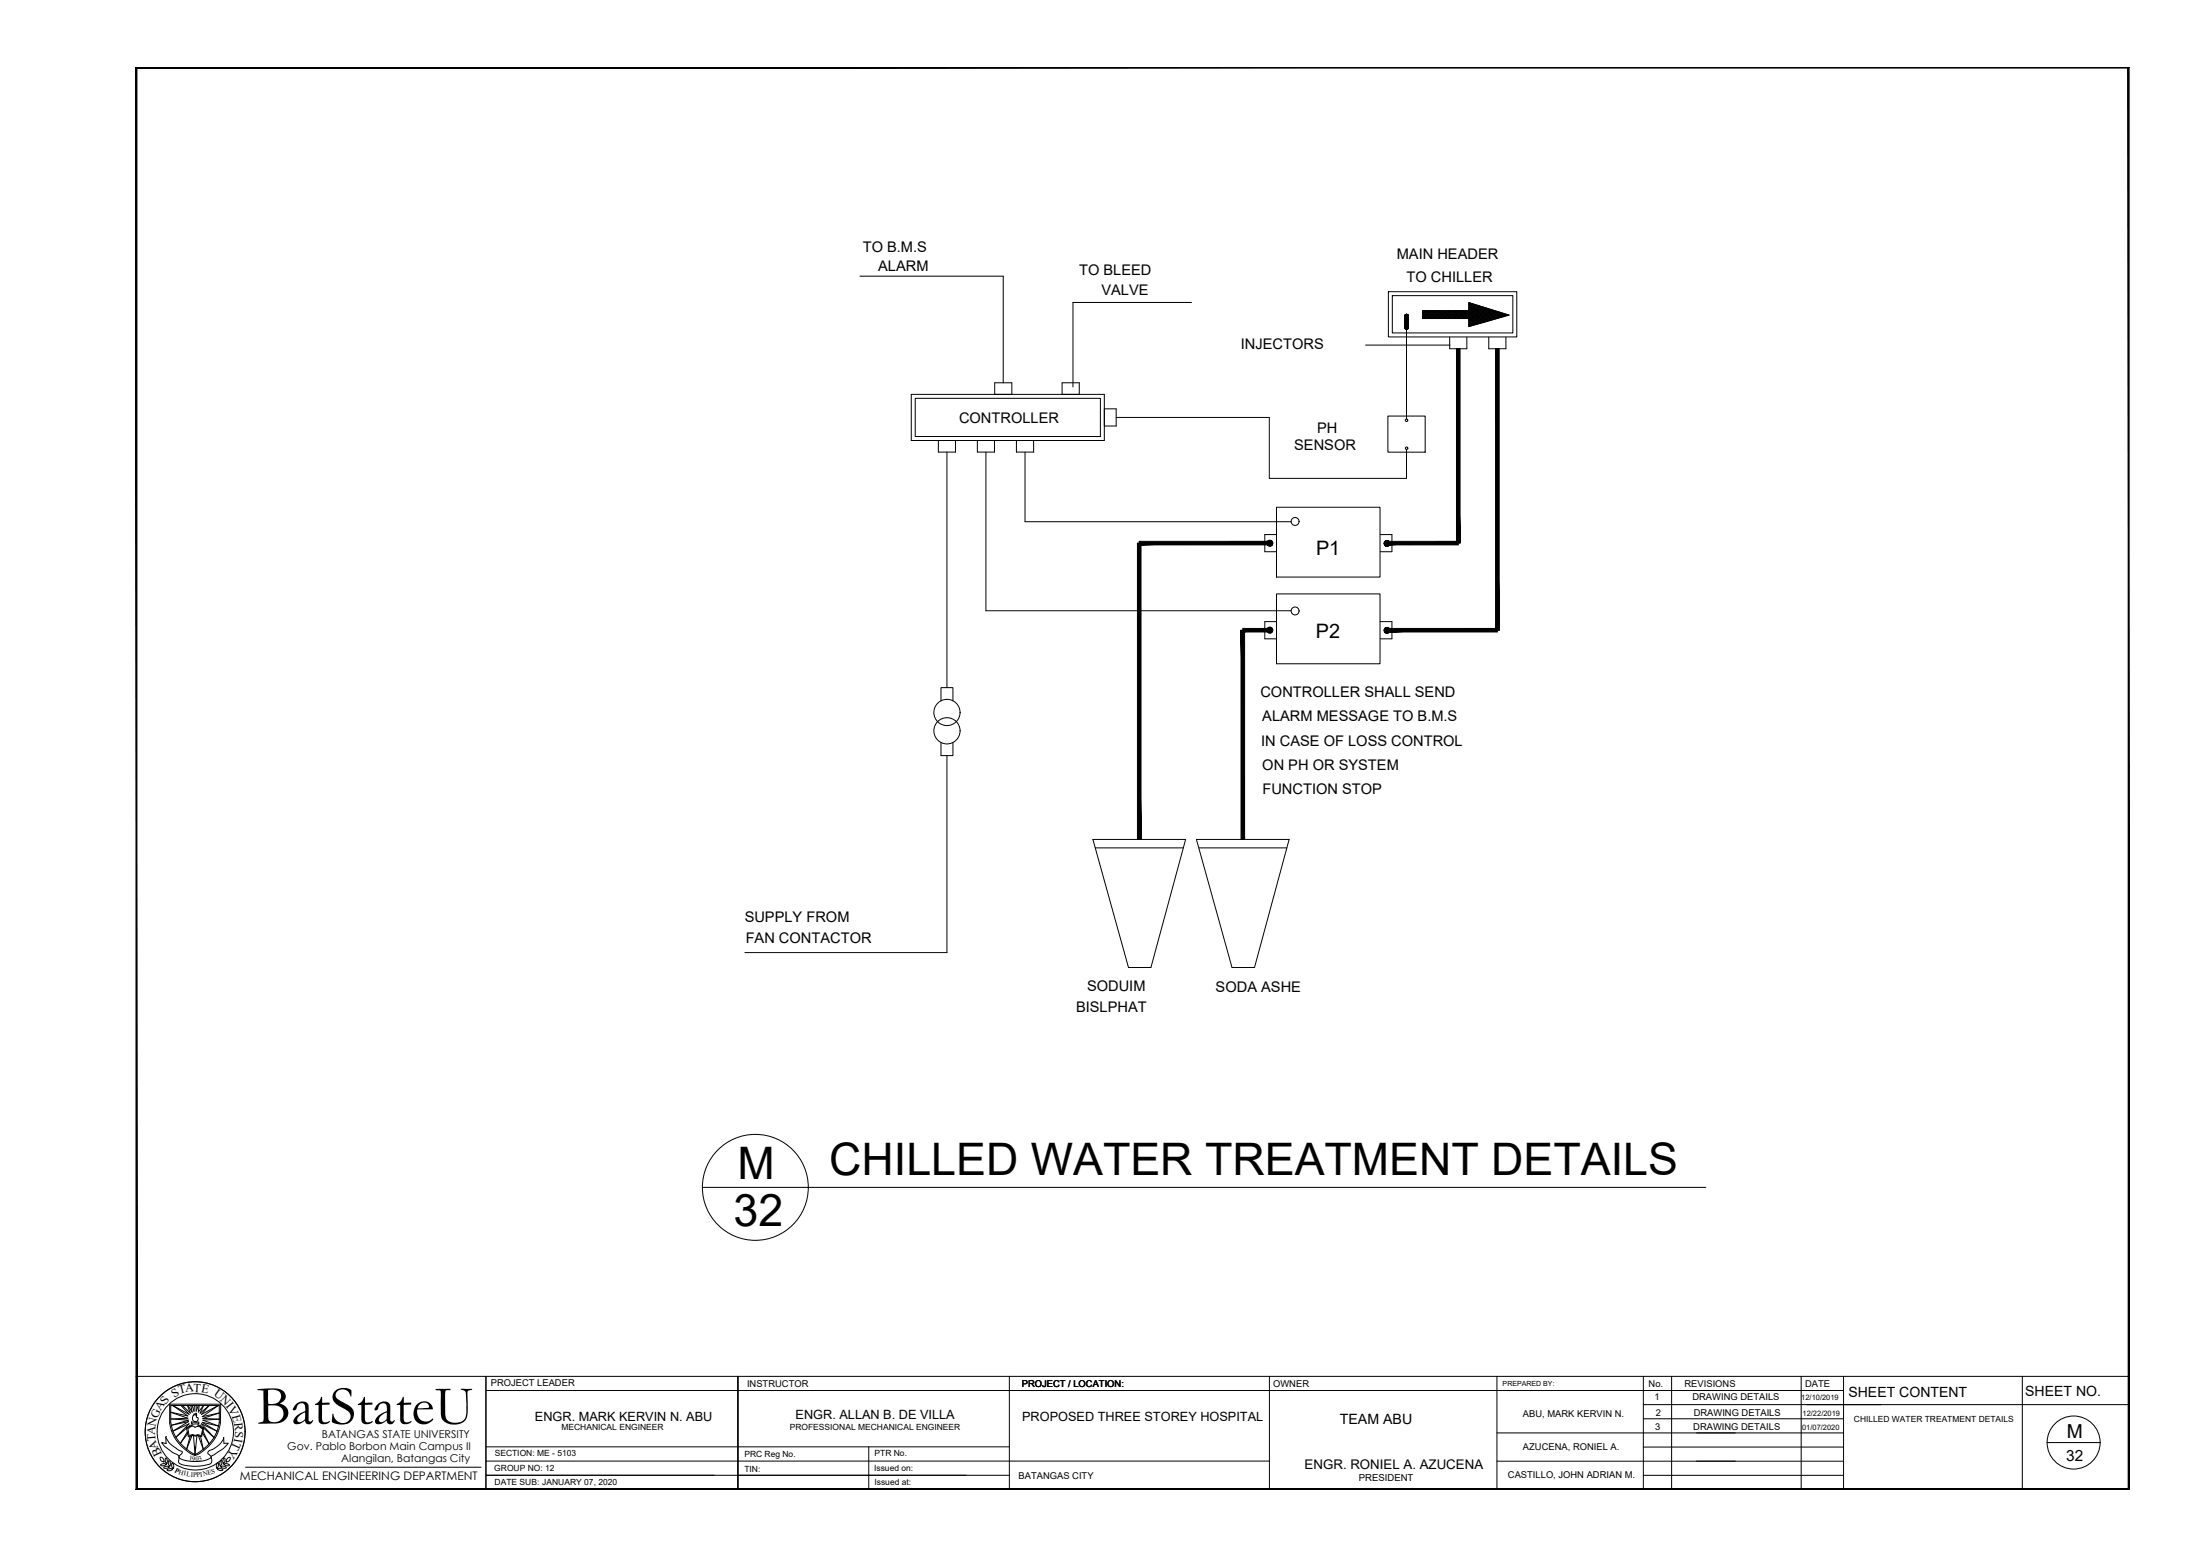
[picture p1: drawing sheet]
<svg xmlns="http://www.w3.org/2000/svg" width="420mm" height="297mm" viewBox="0 0 420 297" stroke-linecap="round" stroke-linejoin="round" font-family="sans-serif">
<!-- layer: 0 -->
<g fill="none" stroke="#000" stroke-width=".19">
<path d="M164.2 52.7h27.4v20.4M227.6 57.7h-22.7v16.2M265.2 55.7h24.5v8.6h-24.5zM265.9 56.4h23v7.2h-23zM271.7 59.6l.2-.3 1.5 1.5M271.7 59.3v1.5h8.8l2.3-2.3 2.5 2.5M271.7 59.3l1.4 1.5M271.7 59.6l1.2 1.2M271.7 59.3h8.8l2.4 2.4M271.7 59.3h.1M272.1 59.3l1.5 1.5M272.2 59.3l-.5 .5 1 1"/>
<path d="M272.4 59.3l1.5 1.5M272.4 59.3l-.7 .7M272.8 59.3l1.5 1.5M272.9 59.3l-1.2 1.2 .2 .3M273.1 59.3l1.5 1.5M273.1 59.3l-1.4 1.5M273.3 59.3l1.5 1.5M273.4 59.3l-1.5 1.5M273.6 59.3l1.5 1.5M273.6 59.3l-1.5 1.5M273.8 59.3l1.5 1.5M273.9 59.3l-1.5 1.5"/>
<path d="M274 59.3l1.5 1.5M274.1 59.3l-1.5 1.5M274.3 59.3l1.5 1.5M274.3 59.3l-1.5 1.5M274.5 59.3l1.5 1.5M274.6 59.3l-1.5 1.5M274.8 59.3l1.5 1.5M274.8 59.3l-1.5 1.5M275 59.3l1.5 1.5M275.1 59.3l-1.6 1.5M275.2 59.3l1.5 1.5M275.3 59.3l-1.5 1.5"/>
<path d="M275.5 59.3l1.5 1.5M275.5 59.3l-1.5 1.5M275.7 59.3l1.5 1.5M275.8 59.3l-1.5 1.5M276 59.3l1.5 1.5M276 59.3l-1.5 1.5M276.2 59.3l1.5 1.5M276.3 59.3l-1.5 1.5M276.4 59.3l1.6 1.5M276.5 59.3l-1.5 1.5M276.7 59.3l1.5 1.5M276.7 59.3l-1.5 1.5"/>
<path d="M276.9 59.3l1.5 1.5M277 59.3l-1.5 1.5M277.2 59.3l1.5 1.5M277.2 59.3l-1.5 1.5M277.4 59.3l1.5 1.5M277.5 59.3l-1.6 1.5M277.6 59.3l1.5 1.5M277.7 59.3l-1.5 1.5M277.9 59.3l1.5 1.5M277.9 59.3l-1.5 1.5M278.1 59.3l1.5 1.5M278.2 59.3l-1.5 1.5"/>
<path d="M278.4 59.3l1.5 1.5M278.4 59.3l-1.5 1.5M278.6 59.3l1.5 1.5M278.7 59.3l-1.5 1.5M278.8 59.3l1.6 1.5M278.9 59.3l-1.5 1.5M279.1 59.3l2.7 2.7M279.1 59.3l-1.5 1.5M279.3 59.3l2.7 2.6M279.4 59.3l-1.5 1.5M279.6 59.3l2.5 2.6M279.6 59.3l-1.5 1.5"/>
<path d="M280 59.3l2.5 2.5M280.1 59.3l-1.5 1.5M280.3 59.3l2.4 2.4M280.3 59.3l-1.5 1.5M280.5 57.8l7.7 2.4-7.7 2.1zM280.5 59l2.6 2.6 2.3-2.3M280.5 58.8l2.8 2.8M280.5 58.6l3 2.9M280.5 58.3l3.1 3.2M280.5 58.1l3.3 3.3M280.5 57.8l3.5 3.5M280.6 57.8l-.1 .1"/>
<path d="M280.7 57.8l3.5 3.5M280.8 57.9l-.3 .3M281 57.9l-.5 .5M281.1 57.9l3.3 3.3M281.2 58l-.7 .6M281.4 58l-.9 .9M281.4 58.1l3.2 3.1M281.5 58.1l-1 1M281.7 58.1l-2.6 2.7M281.8 58.2l3 2.9 1.5-1.5 .9 .8M281.9 58.2l-2.6 2.6M282.1 58.3l-2.5 2.5"/>
<path d="M282.1 58.3l2.8 2.8M282.3 58.3l-2.5 2.5M282.5 58.4l-2.5 2.4M282.5 58.4l2.6 2.6M282.6 58.4l-2.3 2.4M283 58.5l-2.5 2.6M283.4 58.7l-2.9 2.8M283.5 58.7l2.2 2.2M283.6 58.7l-3.1 3.1M283.7 58.8l-3.2 3.2M283.9 58.8l2 2M283.9 58.8l-3.4 3.5"/>
<path d="M284.1 58.9l-3.4 3.4M284.2 58.9l1.9 1.8 1-.9M284.3 58.9l-3.2 3.3M284.5 59l-3.1 3.1-.9-.9M284.6 59l1.7 1.7M284.7 59.1l-3 2.9M284.9 59.1l-2.8 2.8M284.9 59.1l1.5 1.5 .8-.7M285 59.2l-2.6 2.6M285.2 59.2l-2.5 2.5M285.3 59.2l1.3 1.4M285.6 59.3l-2.2 2.2"/>
<path d="M285.6 59.4l1.2 1.1M285.8 59.4l-2.1 2M286 59.5l-1.9 1.8M286 59.5l1 1M286.1 59.5l-1.7 1.7M286.5 59.6l-1.4 1.4M286.9 59.7l-1.1 1.1M287 59.8l.6 .5M287.4 59.9l.4 .4M287.4 59.9l-.6 .7M287.6 60l-.5 .5M174 75.3h36.9v8.8h-36.9z"/>
<path d="M174.8 76h35.4v7.3h-35.4zM190 75.3v-2.2h3.2v2.2M202.8 75.3v-2.2h3.3v2.2M211 78h2.2v3.3h-2.2M213.2 79.7h29.2v11.6h26.2v-5.5M260.8 65.9h16.1M265.1 79.4h7.1v6.9h-7.1zM268.3 60.3a.31 .31 0 0 1 .3-.3 .31 .31 0 0 1 .3 .3M268.3 61.7l.6 .6-.5 .5 .5-.6M268.3 60.3v2.3M268.3 60.4l.6 .7-.6 .6M268.3 60.6l.6 .7-.6 .6"/>
<path d="M268.3 60.9l.6 .7-.6 .6M268.3 61.2l.6 .7-.6 .6M268.3 61.4l.6 .7-.5 .6M268.3 61.5l.6 .6-.5 .6M268.3 61.8l.6 .7-.4 .4-.2-.3M268.3 62.4l.5 .4 .1-.1M268.3 61.1l.6 .6M268.3 61.1l.6 .7M268.3 61.2l.6 .6M268.3 61.3l.6 .6M268.3 61.4l.6 .6M268.3 61.5l.6 .6"/>
<path d="M268.3 61.6l.6 .6M268.3 61.6l.6 .7M268.3 61.7l.6 .7M268.3 61.8l.6 .6M268.3 61.8l.6 .7M268.3 61.9l.6 .6M268.3 62.1l.6 .6M268.3 62.2l.6 .5M268.3 62.2l.6 .6M268.3 62.5l.4 .4M268.3 62.6l.3 .3M268.3 60.9l.6 .7"/>
<path d="M268.3 60.9l.6 .6M268.3 60.7l.6 .6M268.3 60.6l.6 .6M268.3 60.4l.6 .6M268.3 60.3l.6 .6M268.3 62.5a.31 .31 0 0 0 .3 .4 .31 .31 0 0 0 .3-.3M268.3 62.7l.2 .2-.2-.2M268.3 60.2l.6 .7M268.3 60.2l.6 .6-.6 .7M268.4 60.2l.5 .6M268.4 62.7l.1 .1M268.4 60.1l.5 .7"/>
<path d="M268.4 60.1l.5 .6M268.4 60.1l.5 .6-.6 .6M268.5 60.1l.4 .4M268.5 60l-.1 .2 .5 .5M268.5 60l.4 .4-.6 .7M268.5 60l.4 .5M268.5 60l-.2 .2M268.5 60l.4 .4M268.6 60l.3 .4M268.6 62.9v17.1M268.6 60l.3 .3M268.6 60l-.3 .3"/>
<path d="M268.7 60l-.4 .4 .6 .6M268.7 60l.2 .2-.6 .7M268.7 60l-.4 .4M268.7 60l.2 .2-.6 .6 .6 .7-.6 .6M268.7 60l-.4 .5 .5-.5M268.8 60l-.5 .5 .6 .6M268.8 60l-.5 .5 .6 .7M268.8 60.1l.1 .1M268.8 60.1l-.5 .6M268.8 60.1l-.5 .5M268.9 60.2l-.6 .6 .6 .6M268.9 60.2l-.6 .5 .6 .7"/>
<path d="M268.9 62.6l-.2 .3M268.9 62.7l-.2 .2M268.9 62.6l-.3 .3M268.9 60.3v2.3M268.9 61.1l-.6 .7 .6 .6-.4 .4M268.9 61.1l-.6 .6M268.9 61l-.6 .7M268.9 61l-.6 .6M268.9 60.9l-.6 .7M268.9 60.9l-.6 .7 .6 .6M268.9 60.8l-.6 .6M268.9 60.7l-.6 .7 .6 .6"/>
<path d="M268.9 60.6l-.6 .7M268.9 60.6l-.6 .6 .6 .8M268.9 60.6l-.6 .6M268.9 60.5l-.6 .7 .6 .6M268.9 60.5l-.6 .6M268.9 60.4l-.6 .6 .6 .7-.6 .6 .5 .5-.5-.5M268.9 60.3l-.6 .7 .6 .6M268.9 60.3l-.6 .6M268.9 61.2l-.6 .7M268.9 61.2l-.6 .6M268.9 61.3l-.6 .6 .6 .7M268.9 61.3l-.6 .7 .6 .6-.2 .3"/>
<path d="M268.9 61.4l-.6 .7 .6 .6M268.9 61.4l-.6 .6 .6 .6M268.9 61.5l-.6 .6M268.9 61.5l-.6 .7M268.9 61.6l-.6 .7M268.9 61.7l-.6 .6M268.9 61.7l-.6 .7M268.9 61.7l-.6 .7 .5 .4M268.9 61.8l-.6 .6M268.9 61.8l-.6 .7M268.9 61.9l-.6 .6M268.9 61.9l-.6 .7 .3 .3"/>
<path d="M268.9 62l-.6 .6M268.9 62.1l-.5 .6M268.9 62.3l-.5 .5M268.9 62.4l-.4 .4M268.9 60.6l-.5-.5 .5 .5M271.7 60.1l.7 .7M271.7 60.8h.1M272.2 60.8l-.5-.5 .9-1 1.5 1.5M276.9 64.4v2.2h3.2v-2.2M278.4 60.8l1.5-1.5 2.4 2.5M280.5 61l1.1 1M280.5 61.4l.7 .7"/>
<path d="M280.5 61.7l.5 .5M280.5 61.9l.3 .3M280.5 62.2l.1 .1M284.3 64.4v2.2h3.3v-2.2M285.5 60.9l-2.3-2.3-2.7 2.7M287.4 60.4l-.7-.7-1.3 1.2M287.7 60l.2 .2M287.8 60l-.4 .4M288 60.1l-.2 .2M288.1 60.1v.1M288.2 60.1l-.1 .1M179.2 84.1v2.2h3.3v-2.2"/>
<path d="M180.8 86.3v45M186.7 84.1v2.2h3.2v-2.2M188.3 86.3v30.3h58.3M194.1 84.1v2.2h3.3v-2.2M195.8 86.3v13.3h50.8M243.8 96.8h19.8v13.4h-19.8zM243.8 102.1h-2.2v3.2h2.2M243.8 113.4h19.8v13.3h-19.8zM243.8 118.7h-2.2v3.2h2.2M263.6 118.7h2.2v3.2h-2.2M263.6 102.1h2.2v3.2h-2.2M179.7 133.8v-2.5h2.3v2.5"/>
<path d="M179.7 141.7v2.5h2.3v-2.5M180.8 144.2v37.6h-38.5M208.7 160.2h17.7l-6.6 24.5h-4.3zM209.2 161.9h16.8M228.5 160.2h17.7l-6.6 24.5h-4.3zM228.9 161.9h16.9M134.1 226.7h191.7"/>
<circle cx="247.3" cy="99.5" r=".76"/>
<circle cx="268.6" cy="80.2" r=".24"/>
<circle cx="268.6" cy="85.6" r=".24"/>
<circle cx="247.3" cy="116.6" r=".76"/>
<circle cx="180.9" cy="136" r="2.5"/>
<circle cx="180.9" cy="139.5" r="2.5"/>
<circle cx="144.3" cy="226.7" r="10.1"/>
</g>
<g fill="#000" stroke="#000" stroke-width=".19">
<path d="M278.2 66.6l.6 37.1v-37.1zM278.2 66.6l.6 37.1h-.6z"/>
<path d="M285.6 66.6l.7 53.7v-53.7zM285.6 66.6l.7 53.7h-.7z"/>
<path d="M217.6 103.3v.7l25.2-.7zM217.6 104l25.2-.7v.7z"/>
<path d="M217.2 103.7l.7 56.5v-56.5zM217.2 103.7l.7 56.5h-.7z"/>
<path d="M237.4 120v.6l4.8-.6zM237.4 120.6l4.8-.6v.6z"/>
<path d="M242.1 103.4l.4 .3-.5-.1zM242 103.6l.5 .1zM242 103.6l.5 .1h-.5zM242 103.7h.5zM242 103.7h.5l-.5 .1zM242 103.8l.5-.1zM242 103.8l.5-.1-.4 .3z"/>
<path d="M242.1 104l.4-.3-.4 .4zM242.5 103.7l-.4 .4zM242.5 103.7l-.2 .5-.2-.1z"/>
<path d="M242.5 103.7l-.1 .5h-.1zM242.5 103.7l-.1 .5zM242.5 103.7v.5h-.1z"/>
<path d="M242.3 119.8h.1l.1 .5zM242.3 119.8l.2 .5zM242.1 119.9l.2-.1 .2 .5zM242.1 119.9v.1l.4 .3z"/>
<path d="M242.3 103.2h.1l.1 .5zM242.3 103.2l.2 .5zM242.1 103.3l.2-.1 .2 .5zM242.1 103.3v.1l.4 .3z"/>
<path d="M242.5 103.7l.2 .5h-.2zM242.5 103.7l.2 .5zM242.5 103.7l.3 .5h-.1z"/>
<path d="M242.5 103.2h.2l-.2 .5zM242.5 103.2v.5zM242.4 103.2h.1v.5z"/>
<path d="M242.5 103.7l.4 .4-.1 .1zM242.5 103.7l.4 .4zM242.5 103.7l.5 .3-.1 .1zM242.5 103.7l.5 .3zM242.5 103.7l.5 .1v.2z"/>
<path d="M242.8 119.8l.1 .1-.4 .4zM242.8 119.8l-.3 .5zM242.7 119.8h.1l-.3 .5zM242.7 119.8l-.2 .5zM242.5 119.7l.2 .1-.2 .5zM242.5 119.7v.6zM242.4 119.8l.1-.1v.6z"/>
<path d="M242.8 103.2l.1 .1-.4 .4zM242.8 103.2l-.3 .5zM242.7 103.2h.1l-.3 .5z"/>
<path d="M242.5 103.7h.6l-.1 .1zM242.5 103.7h.6z"/>
<path d="M242.5 103.7h.6l-.1-.1zM242.5 103.7l.5-.3v.2zM242.5 103.7l.5-.3zM242.5 103.7l.4-.4 .1 .1z"/>
<path d="M264.4 103.9l.5-.2-.5 .3zM264.4 104l.5-.3zM264.4 104l.5-.2-.4 .3z"/>
<path d="M264.4 103.5l.5 .2-.5-.1zM264.4 103.6l.5 .1zM264.4 103.6l.5 .1h-.5zM264.4 103.7v.2l.5-.2z"/>
<path d="M264.5 104.1l.4-.3-.3 .4zM264.9 103.8l-.3 .4zM264.9 103.8l-.1 .5-.2-.1zM264.9 103.8l-.1 .5h.1z"/>
<path d="M264.5 119.9h.1l.3 .4zM264.5 119.9l.4 .4zM264.5 119.9l.4 .4-.5-.2zM264.4 120.1l.5 .2zM264.4 120.1l.5 .2-.5-.1zM264.4 120.2v.1h.5z"/>
<path d="M264.5 103.4l.1-.1 .3 .4zM264.5 103.4l.4 .3zM264.5 103.4l.4 .3-.5-.2z"/>
<path d="M264.9 103.8l.1 .5h-.1zM264.9 103.8l.1 .5zM264.9 103.8l.3 .4-.2 .1z"/>
<path d="M264.9 119.8h.1l-.1 .5zM264.9 119.8v.5zM264.8 119.8h.1v.5zM264.6 119.9l.3 .4-.1-.5z"/>
<path d="M264.9 103.2h.1l-.1 .5zM264.9 103.2v.5zM264.8 103.2h.1v.5zM264.6 103.3l.3 .4-.1-.5z"/>
<path d="M264.9 103.8l.4 .3-.1 .1zM264.9 103.8l.4 .3zM264.9 103.8l.5 .2-.1 .1z"/>
<path d="M265.2 103.3v.7l13.3-.7zM265.2 104l13.3-.7v.7z"/>
<path d="M265.2 120v.6l20.8-.6zM265.2 120.6l20.8-.6v.6z"/>
<path d="M265.2 103.3l.1 .1-.4 .3zM265.2 103.3l-.3 .4zM265 103.2l.2 .1-.3 .4z"/>
<path d="M264.9 103.8l.5 .1v.1zM264.9 103.7l.5 .2zM264.9 103.7h.5v.2z"/>
<path d="M264.9 103.7h.5v-.1zM264.9 103.7l.5-.2v.1zM264.9 103.7l.5-.2zM264.9 103.7l.4-.3 .1 .1z"/>
<path d="M237 120.3l.7 39.9v-39.9zM237 120.3l.7 39.9h-.7z"/>
<path d="M242.1 120l.4 .3-.5-.2zM242 120.1l.5 .2zM242 120.1l.5 .2h-.5zM242 120.3h.5zM242 120.3h.5l-.5 .1zM242 120.4l.5-.1zM242 120.4l.5-.1-.4 .3zM242.1 120.6v.1l.4-.4z"/>
<path d="M242.1 120.7l.4-.4-.2 .5zM242.5 120.3l-.2 .5zM242.5 120.3l-.1 .5h-.1zM242.5 120.3l-.1 .5zM242.5 120.3v.5h-.1z"/>
<path d="M242.5 120.3l.2 .5h-.2zM242.5 120.3l.2 .5zM242.5 120.3l.3 .5h-.1z"/>
<path d="M242.5 120.3l.4 .4-.1 .1zM242.5 120.3l.4 .4zM242.5 120.3l.5 .3-.1 .1zM242.5 120.3l.5 .3v-.2z"/>
<path d="M242.5 120.3h.6l-.1 .1zM242.5 120.3h.6z"/>
<path d="M242.5 120.3h.6l-.1-.2zM242.5 120.3l.5-.3v.1zM242.5 120.3l.5-.3zM242.5 120.3l.4-.4 .1 .1z"/>
<path d="M264.4 120.3h.5l-.5 .2zM264.4 120.5l.5-.2zM264.4 120.5l.5-.2-.5 .3z"/>
<path d="M264.4 120.6l.5-.3-.4 .4zM264.9 120.3l-.4 .4zM264.9 120.4l-.3 .4-.1-.1zM264.9 120.4l-.3 .4zM264.9 120.4l-.1 .5-.2-.1zM264.9 120.4l-.1 .5h.1z"/>
<path d="M264.9 120.4l.1 .5h-.1zM264.9 120.4l.1 .5zM264.9 120.4l.3 .4-.2 .1z"/>
<path d="M264.9 120.4l.4 .3-.1 .1zM264.9 120.4l.4 .3zM264.9 120.4l.5 .2-.1 .1zM264.9 120.3l.5 .3zM264.9 120.3l.5 .2v.1z"/>
<path d="M265.3 119.9l.1 .2-.5 .2zM264.9 120.3l.4-.4zM265.2 119.9h.1l-.4 .4zM265.2 119.9l-.3 .4zM265 119.8l.2 .1-.3 .4z"/>
<path d="M264.9 120.3h.5v.2zM264.9 120.3h.5z"/>
<path d="M264.9 120.3h.5v-.1zM264.9 120.3l.5-.2v.1z"/>
</g>
<!-- layer: template -->
<path d="M26 284.3h380.6l-.2-.1zM26 284.3l.2-.1h380.2zM26 12.8v271.5l.2-.1zM26 12.8l.2 .2v271.2zM26 12.8l.2 .2 380.4-.2zM26.2 13l380.4-.2-.2 .2zM406.6 12.8l-.2 .2 .2 271.3zM406.4 13l.2 271.3-.2-.1z" fill="#000" stroke="#000" stroke-width=".19"/>
<g fill="none" stroke="#000" stroke-width=".19">
<path d="M26 262.7h380.6M31.2 279l.1 .1a.61 .61 0 0 0-.7-.8v.1a.7 .7 0 0 0 .7 .7M31.7 274.4v1.2l-.8-.2M31.7 279.5a.58 .58 0 0 1-1 .1l.1-.1a.7 .7 0 0 1 .9 .1M31.7 274.3v.1l.3 .5a6.5 6.5 0 0 0 2.4 2.1 .37 .37 0 0 1 .4 .2 .37 .37 0 0 1-.3 .5l-.2 .1a.41 .41 0 0 0-.1 .5 .41 .41 0 0 0 .5 .3 6.6 6.6 0 0 0 5.6-.4v-.2l-.3-.3a.48 .48 0 0 1-.3-.6 .48 .48 0 0 1 .6-.3 3.7 3.7 0 0 0 2.4-2.4l.1 1.1h.8a7.7 7.7 0 0 1-2.8 2.3l-.4 .2-.1 .2a.85 .85 0 0 1-.5 1.4 8.7 8.7 0 0 1-5.5-.2l-.2-.4 .1-.5a.78 .78 0 0 0-.8-1l-1.8-1.3-.7-.8h.2M31.8 274.3h-.1M31.9 279.4h-.1a.84 .84 0 0 1-.2-1 .49 .49 0 0 1 .4 .7l-.2 .3M32.4 268.1h9.8l-.1 3.6a8 8 0 0 1-4.9 6.1 8.1 8.1 0 0 1-4.8-6.1zM32.5 279.9h-.1a.82 .82 0 0 1-.2-1 .62 .62 0 0 1 .2 1M35.8 273.4l-1.3 2.1 1.3-1.8M35.8 268.3l.6 1.5-1.5-1.5-.2 .2 1.4 1.5-3.1-1.7 2.9 2-3.4-.7 3.4 1.1-3.2 .2 3.3 .2-3.3 1 3.3-.7-3 1.8 3.1-1.4-2.5 2.6 2.7-2.3M35.9 272.7l.3-.2a.72 .72 0 0 1 1.1 0 .85 .85 0 0 1 1.3 .2h.1l-.3 1.4-.4-.2-.8 .1-.4-.2-.5 .3h-.2z"/>
<path d="M35.9 268.3l.8 1.3-.2-1.2 .2-.1 .4 1.1v-1.1M36.6 271.4v.1a.32 .32 0 0 0 .1 .4 .32 .32 0 0 0 .4 0l.6-.1a.19 .19 0 0 0 .3-.1 .19 .19 0 0 0-.1-.2h-1.3M36.7 272.1v.1l-1.1 .3 .4 1.7a.37 .37 0 0 0 .6-.1l.7 .1a.75 .75 0 0 1 1 0h.2l.4-1.6-.4-.1-.4-.3-.3-.1M36.7 271.8v.4M36.7 274l-1.1 2.6 .7-2.3M37.1 277.7a8.1 8.1 0 0 0 4.8-6.1v-3.3h-9.3v3.3a8 8 0 0 0 4.8 6.1M37.1 269.9l.3 .2v-.3l.2 .4a.31 .31 0 0 0-.1 .3 .31 .31 0 0 0 .3 .2l-.2 .6-.4 .1a.77 .77 0 0 1-.2-1.3zM37.1 276.2h.3M37.1 276.3h.3M37.2 276.6h.1M37.4 276.5h-.2M37.5 268.3v1.1l.4-1.1"/>
<path d="M37.6 274.1l-.4 3.5-.2-3.5M37.8 271.8v.4M37.9 274.1l.9 2.6-.5-2.5M38 268.3l-.1 1.3 1-1.3-.7 1.5 1.7-1.5-1.4 1.7 3.2-1.7-3.1 2.1 3.3-.7-3.2 1.1 3.2 .1-3.1 .2 2.9 1.1-3.1-.7 2.8 1.7-2.9-1.4 2.4 2.6-2.7-2.4M38.8 273.3l1.1 2.3-1.2-2M41.5 279.3l.1-.1a.47 .47 0 0 1 .1 .7l-.3 .4-.1-.5zM42 279.8h.1a.7 .7 0 0 0 .1-1l-.2 .6 .1 .4M42.2 280l.5 .3a.34 .34 0 0 0 .5-.2h-.1a.7 .7 0 0 0-.9-.1M42.6 279.4l.1-.1a.7 .7 0 0 0 .1-1l-.2 .6 .1 .5M42.8 279.5l.5 .3a.34 .34 0 0 0 .5-.1v-.1a.74 .74 0 0 0-1 0M43.3 279l-.1 .1a.62 .62 0 0 1 .8-.8v.1a.75 .75 0 0 1-.8 .7M92.8 278.9h149.6"/>
<path d="M92.8 262.7v21.6M92.8 265.4h259.3M92.8 276.2h100M140.9 262.7v21.6M165.9 276.2v8.1M192.8 262.7v21.6M242.4 262.7v21.6M285.9 278.9h66.2M285.9 273.5h66.2M285.9 262.7v21.6M313.8 270.8h38.3M313.8 268.1h92.8"/>
<path d="M313.8 262.7v21.6M313.8 276.2h38.3M319.2 262.7v21.6M344 262.7v21.6M352.1 262.7v21.6M386.2 262.7v21.6M391 275.4h10.1M32.3 280l-.5 .3a.31 .31 0 0 1-.3 .1 .31 .31 0 0 1-.2-.3v-.1a.72 .72 0 0 1 1 .1M32.9 280.5a.57 .57 0 0 1-.5 .3 .57 .57 0 0 1-.5-.3h.1a.69 .69 0 0 1 .9 0M33.1 280.3h-.1a.7 .7 0 0 1 0-1l.2 .5-.1 .5M41.5 280.4a.57 .57 0 0 0 .5 .4 .57 .57 0 0 0 .5-.3 .74 .74 0 0 0-1 0M46.9 280.1h45"/>
<path d="M92.8 281.6h100M313.8 281.6h38.3"/>
<circle cx="37.3" cy="273.3" r="9.5"/>
<circle cx="37.3" cy="273.3" r="7.3"/>
<circle cx="396" cy="275.4" r="5.1"/>
</g>
<text font-size="10.6" x="49" y="271.8">BatStateU</text>
<g font-size="8.6">
<text x="140.9" y="225">M</text>
<text x="158.4" y="224.3">CHILLED WATER TREATMENT DETAILS</text>
<text x="140.1" y="234.1">32</text>
</g>
<g font-size="3.8">
<text x="251.3" y="106">P1</text>
<text x="251.3" y="121.8">P2</text>
</g>
<text font-size="3.7" x="394.7" y="274.6">M</text>
<text font-size="2.9" x="394.6" y="278.8">32</text>
<g font-size="2.8">
<text x="164.8" y="48">TO B.M.S</text>
<text x="167.7" y="51.7">ALARM</text>
<text x="206.1" y="52.4">TO BLEED</text>
<text x="266.8" y="49.5">MAIN HEADER</text>
<text x="268.6" y="53.9">TO CHILLER</text>
<text x="210.3" y="56.4">VALVE</text>
<text x="237" y="66.7">INJECTORS</text>
<text x="183.2" y="80.7">CONTROLLER</text>
<text x="251.5" y="82.6">PH</text>
<text x="247.2" y="86">SENSOR</text>
<text x="240.7" y="133">CONTROLLER SHALL SEND</text>
<text x="241.1" y="137.6">ALARM MESSAGE TO B.M.S</text>
<text x="240.9" y="142.4">IN CASE OF LOSS CONTROL</text>
<text x="241.1" y="147">ON PH OR SYSTEM</text>
<text x="241.1" y="151.5">FUNCTION STOP</text>
<text x="142.2" y="176.1">SUPPLY FROM</text>
<text x="142.4" y="180.1">FAN CONTACTOR</text>
<text x="207.6" y="189.1">SODUIM</text>
<text x="232.2" y="189.3">SODA ASHE</text>
<text x="205.5" y="193.1">BISLPHAT</text>
</g>
<g font-size="2.7">
<text x="353" y="266.7">SHEET CONTENT</text>
<text x="386.8" y="266.4">SHEET NO.</text>
<text x="255.9" y="271.9">TEAM ABU</text>
</g>
<text font-size="2.5" x="249.2" y="280.5">ENGR. RONIEL A. AZUCENA</text>
<g font-size="2.4">
<text x="102.2" y="271.2">ENGR. MARK KERVIN N. ABU</text>
<text x="151.9" y="270.9">ENGR. ALLAN B. DE VILLA</text>
<text x="195.2" y="271.3">PROPOSED THREE STOREY HOSPITAL</text>
</g>
<g font-size="2.3">
<text x="30.6" y="269.4" transform="rotate(-56 30.6 269.4)">A</text>
<text x="31.7" y="268.1" transform="rotate(-57 31.7 268.1)">S</text>
<text x="33.3" y="266.8" transform="rotate(-33 33.3 266.8)">S</text>
<text x="34.3" y="266.2" transform="rotate(-15 34.3 266.2)">T</text>
<text x="35.4" y="265.8" transform="rotate(-6 35.4 265.8)">A</text>
<text x="36.9" y="265.7" transform="rotate(3 36.9 265.7)">T</text>
<text x="38.4" y="265.8" transform="rotate(11 38.4 265.8)">E</text>
<text x="40.7" y="266.4" transform="rotate(36 40.7 266.4)">U</text>
<text x="41.9" y="267.3" transform="rotate(46 41.9 267.3)">N</text>
<text x="43.1" y="268.4" transform="rotate(52 43.1 268.4)">I</text>
<text x="43.5" y="268.9" transform="rotate(62 43.5 268.9)">V</text>
<text x="29.6" y="274" transform="rotate(-85 29.6 274)">A</text>
<text x="29.7" y="272.3" transform="rotate(-78 29.7 272.3)">N</text>
<text x="29.8" y="275.1" transform="rotate(-94 29.8 275.1)">T</text>
<text x="30.1" y="270.9" transform="rotate(-66 30.1 270.9)">G</text>
<text x="44.3" y="270.3" transform="rotate(75 44.3 270.3)">E</text>
<text x="44.7" y="275.2" transform="rotate(114 44.7 275.2)">T</text>
<text x="44.7" y="271.7" transform="rotate(84 44.7 271.7)">R</text>
<text x="44.8" y="274.5" transform="rotate(100 44.8 274.5)">I</text>
<text x="44.9" y="273.2" transform="rotate(94 44.9 273.2)">S</text>
<text x="30.3" y="276.5" transform="rotate(-110 30.3 276.5)">A</text>
<text x="31" y="277.7" transform="rotate(-115 31 277.7)">B</text>
<text x="44.1" y="276.5" transform="rotate(122 44.1 276.5)">Y</text>
<text x="45.8" y="282.6">MECHANICAL ENGINEERING DEPARTMENT</text>
</g>
<g font-size="2.1">
<text x="61.5" y="274.5">BATANGAS STATE UNIVERSITY</text>
<text x="54.9" y="276.8">Gov. Pablo Borbon Main Campus II</text>
<text x="65.2" y="279.1">Alangilan, Batangas City</text>
</g>
<g font-size="1.8">
<text x="93.7" y="264.6">PROJECT LEADER</text>
<text x="142.7" y="264.7">INSTRUCTOR</text>
<text x="195.1" y="264.7">PROJECT / LOCATION:</text>
<text x="243.2" y="264.7">OWNER</text>
<text x="314.9" y="264.7">No.</text>
<text x="316" y="267.3">1</text>
<text x="321.7" y="264.7">REVISIONS</text>
<text x="323.2" y="267.4">DRAWING DETAILS</text>
<text x="344.7" y="264.7">DATE</text>
<text x="290.9" y="270.5">ABU, MARK KERVIN N.</text>
<text x="316.1" y="273">3</text>
<text x="316.2" y="270.3">2</text>
<text x="323.4" y="273">DRAWING DETAILS</text>
<text x="323.5" y="270.3">DRAWING DETAILS</text>
<text x="290.9" y="276.8">AZUCENA, RONIEL A.</text>
<text x="194.5" y="282.4">BATANGAS CITY</text>
<text x="259.5" y="282.8">PRESIDENT</text>
<text x="288" y="282.1">CASTILLO, JOHN ADRIAN M.</text>
</g>
<g font-size="1.6">
<text x="107.2" y="273">MECHANICAL ENGINEER</text>
<text x="150.8" y="273">PROFESSIONAL MECHANICAL ENGINEER</text>
<text x="354.1" y="271.5">CHILLED WATER TREATMENT DETAILS</text>
<text x="94.4" y="280.8">GROUP NO: 12</text>
<text x="94.5" y="278">SECTION: ME - 5103</text>
<text x="142.2" y="278.1">PRC Reg No.</text>
<text x="142.2" y="280.9">TIN:</text>
<text x="166.9" y="280.8">Issued on:</text>
<text x="167" y="278">PTR No.</text>
<text x="94.5" y="283.6">DATE SUB: JANUARY 07, 2020</text>
<text x="167" y="283.6">Issued at:</text>
</g>
<g font-size="1.4">
<text x="344" y="267.3">12/10/2019</text>
<text x="344.2" y="273">01/07/2020</text>
<text x="344.3" y="270.3">12/22/2019</text>
</g>
<g font-size="1.3">
<text x="287" y="264.6">PREPARED BY:</text>
<text x="33.3" y="280.9" transform="rotate(28 33.3 280.9)">P</text>
<text x="34" y="281.3" transform="rotate(18 34 281.3)">H</text>
<text x="35" y="281.6" transform="rotate(10 35 281.6)">I</text>
<text x="35.6" y="281.7" transform="rotate(9 35.6 281.7)">L</text>
<text x="36.1" y="278.7" transform="rotate(9 36.1 278.7)">1</text>
<text x="36.4" y="281.9" transform="rotate(1 36.4 281.9)">I</text>
<text x="36.7" y="278.8">90</text>
<text x="36.9" y="281.9">P</text>
<text x="37.6" y="281.9" transform="rotate(-8 37.6 281.9)">PI</text>
<text x="38" y="278.8" transform="rotate(-15 38 278.8)">3</text>
<text x="38.8" y="281.8" transform="rotate(-13 38.8 281.8)">N</text>
<text x="39.8" y="281.6" transform="rotate(-14 39.8 281.6)">ES</text>
</g>
</svg>
